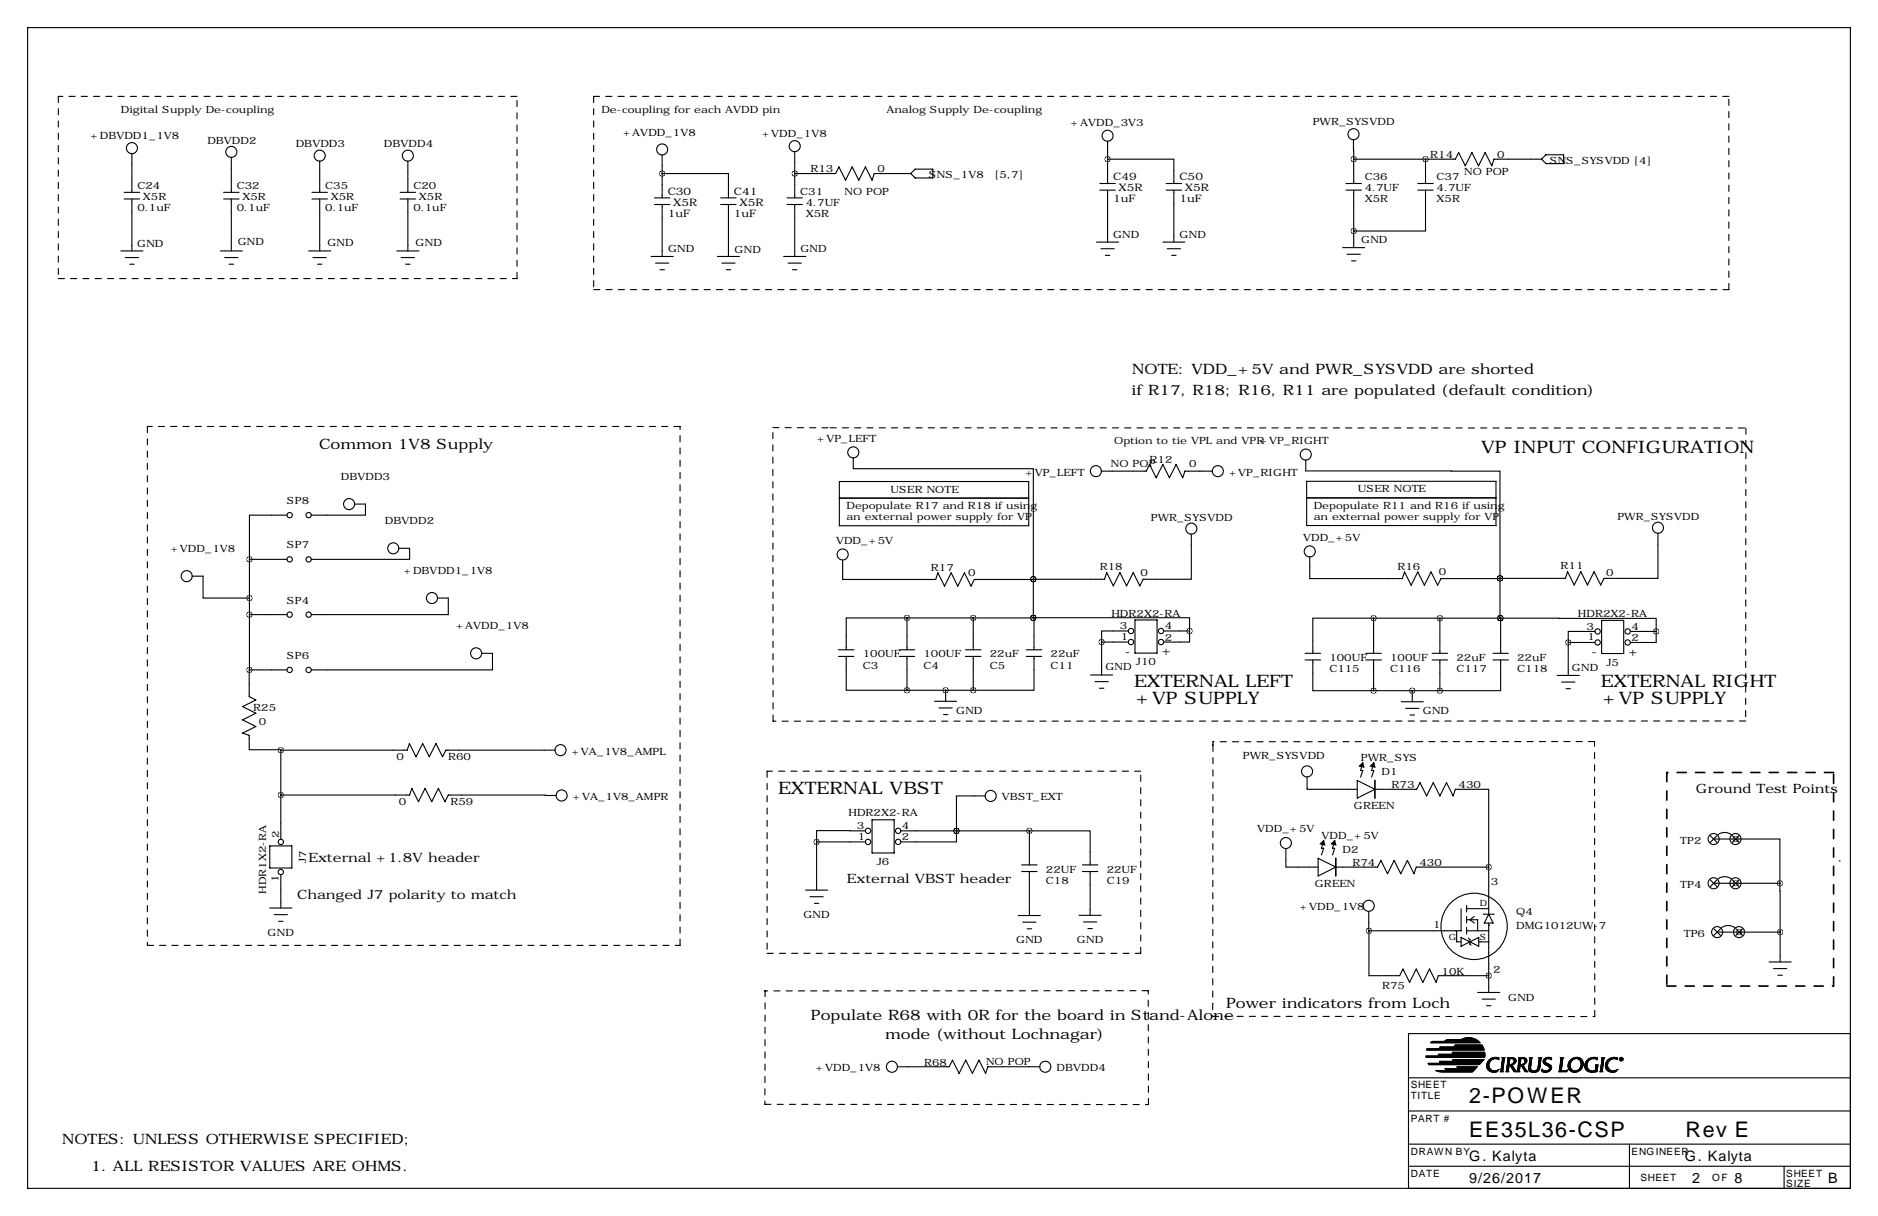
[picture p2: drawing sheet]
<svg xmlns="http://www.w3.org/2000/svg" width="432mm" height="279mm" viewBox="0 0 432 279" stroke-linecap="round" stroke-linejoin="round" font-family="sans-serif">
<g fill="none" stroke="#000" stroke-width=".23">
<path d="M328.9 239.6h11.5M328.9 239.6h11.4M329 239.5h11.3M329 239.5h11.2M329.1 239.4h11.1M329.1 239.4h11M329.2 239.3h10.9M332.1 239.2h7.9M332.2 239.2h7.7M332.3 239.1h7.5M332.4 239h7.3M332.5 239h7.1"/>
<path d="M332.6 238.9h6.9M332.7 238.9h6.7M336 238.8h3.2M336.2 238.7h2.9M336.3 238.7h2.7M336.4 238.6h2.5M336.5 238.6h2.2M336.8 238.5h1.7M337 238.5h1.4M327.9 242.8h13.5M327.9 242.7h13.5M327.9 242.6h13.5"/>
<path d="M327.9 243h13.5M327.9 242.9h13.5M328 241.3h13.3M328 241.2h13.3M328.1 241.1h13.1M328.1 241h13.1M328.1 240.9h13.1M328.3 244.3h12.2M328.4 244.4h12M328.4 244.3h12M328.4 244.4h11.9M328.5 244.7h11.6"/>
<path d="M328.5 244.6h11.7M330 246h8.9M330.1 246h8.7M330.3 246.1h8.5M330.4 246.1h8.3M330.6 246.2h8.1M330.7 246.2h7.9M330.7 242.6h10.7M330.7 242.5h10.7M330.7 242.4h10.7M330.7 242.3h10.7M330.7 242.2h10.7"/>
<path d="M331 243.9h9.8M331 243.8h9.9M331 240.9h10.1M331 240.8h10.1M331 244h9.7M331 240.7h10.1M331.1 244.1h9.5M331.1 244h9.6M331.1 240.7h10M331.1 240.6h10M331.1 244.2h9.4M331.1 244.2h9.5"/>
<path d="M331.1 240.5h9.9M331.3 246.3h7.2M332.2 245.5h7.1M332.2 245.6h7M332.3 245.6h6.9M332.3 245.7h6.8M332.4 245.7h6.7M332.5 245.8h6.6M332.6 245.8h6.4M332.7 245.9h6.2M333.9 242.2h7.5M333.9 242.1h7.5"/>
<path d="M333.9 242h7.5M333.9 241.9h7.5M333.9 241.8h7.5M334 241.8h7.4M334 243.4h7.3M334.1 243.6h7M334.1 243.5h7.1M334.1 243.7h6.9M334.2 243.8h6.7M334.3 240.5h6.7M334.4 240.4h6.5M334.4 240.3h6.5"/>
<path d="M334.5 240.3h6.4M334.5 240.2h6.3M334.6 240.1h6.1M334.9 245.1h4.8M335 245.2h4.6M335.1 245.3h4.4M335.2 245.4h4.2M335.3 245.5h4M340.3 244.5l-11.8 .1M341.1 243.6l-7 .1M341.8 245.2h.6M341.8 245.1h.6"/>
<path d="M341.8 245h.6M341.8 244.9h.5M341.8 244.8h.5M341.8 244.7h.5M341.8 244.6h.5M341.9 245.4h.6M341.9 245.3h.6M341.9 245.3h.5M341.9 244.5h.4M341.9 244.4h.5M341.9 244.3h.5M341.9 245.6h.7"/>
<path d="M341.9 245.5h.7M341.9 245.5h.6M341.9 244.2h.5M342 245.6h.7M342 244.1h.5M342 245.7h.8M342 245.7h.7M342 244h.6M342.1 245.8h.7M342.1 243.9h.5M342.1 245.8l.9 .1M342.1 243.8h.6"/>
<path d="M342.2 245.9h.9M342.2 243.8h.5M342.2 243.7h.5M342.2 246h1M342.3 246h2.1M342.3 243.6h.7M342.4 246.1h2M342.4 243.5h.6M342.4 243.5h.7M342.5 243.4h.7M342.5 246.2h1.8M342.5 244l-.5 .1"/>
<path d="M342.5 243.4h.8M342.6 243.3h.9M342.6 246.2h1.7M342.6 243.3h2M342.7 243.2h1.9M342.9 243.6l-.7 .1M342.9 243.1h1.8M343 246.3h1.1M343.1 243.1h1.6M343.2 246.4h.7M343.2 243h1.4M343.4 243h1"/>
<path d="M343.7 242.9h.3M344 246h.4M344.2 245.9h.3M344.2 243.3h.4M344.4 243.4h.2M344.5 245.8h.1M344.5 243.4h.1M344.6 245.8l-.3 .1M344.6 243.5h.1M344.6 245.7h.1M344.9 246.3h.8M345 246.2h.6"/>
<path d="M345 246.1h.6M345.1 246.1h.5M345.1 246h.4M345.1 245.9h.4M345.1 245.8h.4M345.1 245.8h.5M345.1 245.7h.5M345.1 245.6h.5M345.1 245.5h.5M345.2 245.5h.4M345.2 245.4h.4M345.2 245.3h.4"/>
<path d="M345.2 245.2h.4M345.2 245.1h.4M345.2 245h.5M345.2 244.9h.5M345.2 244.8h.5M345.3 244.7h.4M345.3 244.6h.4M345.3 244.5h.4M345.3 244.4h.4M345.3 244.3h.4M345.3 243h.8M345.3 244.2h.5"/>
<path d="M345.3 244.1h.5M345.3 244h.5M345.3 243.9h.5M345.3 243.1h.7M345.4 243.9h.4M345.4 243.8h.4M345.4 243.7h.4M345.4 243.6h.4M345.4 243.5h.4M345.4 243.2h.5M345.4 243.1h.6M345.4 243.4h.4"/>
<path d="M345.4 243.4h.5M345.4 243.3h.5M346.2 246.3h.8M346.3 246.2h.6M346.3 246.1h.6M346.4 246.1h.5M346.4 246h.5M346.4 245.9h.5M346.4 245.8h.5M346.4 245.7h.5M346.5 245.6h.4M346.5 245.5h.4"/>
<path d="M346.5 245.4h.4M346.5 245.3h.4M346.5 245.2h.4M346.5 245.1h.5M346.5 245h.5M346.5 244.9h.5M346.5 244.8h.5M346.6 244.7h.4M346.6 244.6h.4M346.6 244.5h.4M346.6 244.4h.4M346.6 243h1.4"/>
<path d="M346.6 244.3h.4M346.6 244.2h.5M346.6 244.1h.5M346.6 244h.5M346.6 243.1h1.5M346.7 243.9h.4M346.7 243.8h.4M346.7 243.7h.4M346.7 243.6h.4M346.7 243.2h1.7M346.7 243.1h1.5M346.7 243.5h.5"/>
<path d="M346.7 243.4h.5M346.7 243.3h.5M347.2 244.6h.7M347.2 244.8h.5M347.2 244.7h.5M347.2 244.7h.6M347.3 244.9h.5M347.3 244.8h.4M347.4 245.1h.5M347.4 245h.5M347.4 245.2h.6M347.5 245.3h.5"/>
<path d="M347.5 245.2h.5M347.6 245.4h.5M347.6 245.5h.5M347.7 245.6h.5M347.7 245.5h.5M347.7 244.4h.5M347.7 245.7h.6M347.7 243.3h.7M347.8 245.7h.5M347.8 244.4h.4M347.8 245.8l.6 .1M347.8 245.8h.5"/>
<path d="M347.8 244.3h.5M347.8 243.3h.7M347.9 244.3h.4M347.9 246h.6M347.9 245.9h.6M347.9 244.2h.5M347.9 243.4h.6M348 246h.6M348 244.2h.4M348 243.4h.5M348 246.1h.7M348 246.1h.6"/>
<path d="M348 244.1h.5M348 243.5h.6M348 243.5h.5M348.1 246.2h.6M348.1 243.6h.5M348.1 246.2l1.4 .1M348.1 244.5l-.7 .1M348.1 244h.4M348.1 243.9h.4M348.1 243.9h.5M348.1 243.8h.5M348.1 243.7h.5"/>
<path d="M348.5 244l-.4 .1M348.8 246.2h.6M348.8 246.1h.6M348.9 246.1h.5M348.9 246h.5M348.9 245.9h.5M348.9 245.8h.5M348.9 245.7h.5M348.9 245.6h.5M349 245.6h.4M349 245.5h.5M349 245.4h.5"/>
<path d="M349 245.3h.5M349 245.2h.5M349 245.1h.5M349 245h.5M349 244.9h.5M349 244.8h.5M349.1 244.8h.4M349.1 244.7h.4M349.1 244.7h.5M349.1 244.6h.5M349.1 244.5h.5M349.1 244.4h.5"/>
<path d="M349.1 243h1.4M349.1 244.3h.5M349.1 244.2h.5M349.1 244.1h.5M349.1 244h.5M349.1 243.1h1.5M349.2 243.9h.4M349.2 243.9h.5M349.2 243.8h.5M349.2 243.7h.5M349.2 243.6h.5M349.2 243.2h1.7"/>
<path d="M349.2 243.1h1.5M349.2 243.5h.5M349.2 243.4h.5M349.2 243.3h.5M349.7 244.7h.7M349.7 244.6h.8M349.8 244.8h.4M349.8 244.7h.4M349.8 244.9h.5M349.8 244.8h.5M349.9 245h.5M349.9 244.9h.4"/>
<path d="M349.9 245.1h.5M350 245.2h.5M350 245.1h.5M350 245.3h.5M350.1 245.3h.4M350.1 245.4h.5M350.2 245.5h.5M350.2 245.5h.4M350.2 245.6h.5M350.2 244.4h.5M350.3 245.7h.5M350.3 245.6h.4"/>
<path d="M350.3 243.3h.6M350.3 244.4h.4M350.4 245.8l.5 .1M350.4 245.8h.4M350.4 244.3h.4M350.4 243.3h.6M350.5 246h.5M350.5 245.9h.5M350.5 244.2h.4M350.5 243.4h.5M350.5 246.1h.7M350.5 246.1h.6"/>
<path d="M350.5 246h.6M350.5 244.1h.5M350.5 243.5h.5M350.6 246.2h.6M350.6 244h.4M350.6 243.6h.5M350.6 243.5h.5M350.6 246.2l.8 .1M350.6 244.5l-.7 .1M350.6 243.9h.4M350.6 243.9h.5M350.6 243.8h.5"/>
<path d="M350.6 243.7h.5M351 244l-.4 .1M351.5 245.8h.5M351.5 245.7h.5M351.5 245.6h.5M351.5 245.5h.4M351.5 245.4h.4M351.5 245.3h.4M351.5 245.2h.4M351.5 245.1h.4M351.5 245.9h.7M351.5 245.8l.6 .1"/>
<path d="M351.5 245h.5M351.5 244.9h.5M351.5 244.8h.5M351.5 244.7h.5M351.6 246h.7M351.6 244.7h.4M351.6 244.6h.4M351.6 244.5h.4M351.6 244.4h.4M351.6 244.3h.4M351.6 243h.8M351.6 246.1h2.1"/>
<path d="M351.6 246h.9M351.6 244.2h.4M351.6 244.1h.5M351.6 244h.5M351.6 243.9h.5M351.6 243.8h.5M351.6 243.1h.7M351.7 246.1h2M351.7 243.8h.4M351.7 243.7h.4M351.7 243.6h.4M351.7 243.5h.4"/>
<path d="M351.7 243.2h.5M351.7 243.1h.6M351.7 246.2h1.9M351.7 243.4h.4M351.7 243.4h.5M351.7 243.3h.5M351.8 246.2h1.7M352 246.3h1.3M352.2 246.4h.9M352.9 246h.9M353.1 246h.7M353.2 245.9h.6"/>
<path d="M353.3 245.9h.6M353.4 245.8h.5M353.4 245.7h.6M353.5 245.7h.5M353.5 245.6h.5M353.5 245.5h.5M353.6 245.5h.4M353.6 245.4h.4M353.6 245.3h.5M353.6 245.2h.5M353.6 245.1h.5M353.7 245.1h.4"/>
<path d="M353.7 245h.4M353.7 244.9h.4M353.7 244.8h.4M353.7 244.7h.4M353.7 244.6h.5M353.7 244.5h.5M353.7 244.4h.5M353.7 244.3h.5M353.7 243h.8M353.8 244.2h.4M353.8 244.1h.4M353.8 244h.4"/>
<path d="M353.8 243.9h.4M353.8 243.1h.7M353.8 243.8h.5M353.8 243.7h.5M353.8 243.6h.5M353.8 243.2h.6M353.8 243.1h.6M353.9 243.5h.4M353.9 243.4h.4M353.9 243.3h.4M354.5 245.7h.1M354.5 245.8l.3 .1"/>
<path d="M354.5 245.8h.1M354.5 246.2h1.6M354.5 246.2h1.7M354.5 246.1h1.8M354.5 246h.8M354.5 246h.5M354.5 245.9h.4M354.8 246.3h1.1M354.8 244l.6 .1M354.8 244h.6M354.8 243.9h.5M354.8 243.8h.5"/>
<path d="M354.8 244.2h.8M354.8 244.1h.7M354.8 243.7h.5M354.8 243.6h.5M354.9 244.3h.9M354.9 244.2h.8M354.9 243.5h.5M354.9 244.3h1M354.9 243.4h.6M355 246.4h.7M355 244.4h1M355 243.4h.6"/>
<path d="M355 243.3h.7M355 244.4h1.1M355 243.3h1.8M355.1 244.5l1.1 .1M355.1 243.2h1.7M355.2 244.6h1.1M355.2 243.1h1.6M355.3 244.7h1.1M355.3 243.1h1.5M355.4 244.7h1.1M355.4 243h1.4M355.5 244.8h1"/>
<path d="M355.6 246h.8M355.6 244.8h1M355.6 243h1M355.7 244.9h.9M355.8 246h.7M355.8 244.9h.9M355.9 245.9h.6M355.9 245h.8M355.9 242.9h.4M356 245.1h.7M356.1 245.8h.5M356.1 245.1h.7"/>
<path d="M356.2 245.7h.4M356.2 245.2h.6M356.2 245.7h.5M356.2 245.6h.5M356.2 245.3h.6M356.3 245.5h.4M356.3 245.5h.5M356.3 245.4h.5M356.3 243.3h.5M356.5 243.4h.2M356.6 245.8l-.6 .1M356.6 243.4h.1"/>
<path d="M356.6 243.5h.1M356.7 243.5h.1M358.4 246.2h1.9M358.5 246.1h1.8M358.5 246h1.8M358.5 246h.9M358.5 245.9h.6M358.5 245.8h.5M358.6 245.8h.4M358.6 245.7h.4M358.6 245.7h.5M358.6 245.6h.5"/>
<path d="M358.6 245.5h.5M358.6 245.4h.5M358.6 245.3h.5M358.6 245.2h.5M358.6 245.1h.5M358.6 245h.5M358.7 244.9h.5M358.7 244.8h.5M358.7 244.7h.5M358.7 244.6h.5M358.7 243h.9M358.7 244.5h.5"/>
<path d="M358.7 244.4h.5M358.7 244.3h.5M358.7 244.2h.5M358.7 244.1h.5M358.8 244h.5M358.8 243.9h.5M358.8 243.8h.5M358.8 243.1h.6M358.8 243.1h.7M358.9 243.7h.4M358.9 243.6h.4M358.9 243.5h.4"/>
<path d="M358.9 243.4h.4M358.9 243.3h.5M359.3 244l-.5 .1M359.4 243.2h-.5M359.9 246h.5M360.2 245.9h.2M360.3 246.2l-2 .1M360.3 245.9h.1M360.4 245.8h.1M360.5 245.2h.6M360.5 245.1h.6M360.5 245.1h.5"/>
<path d="M360.5 245h.5M360.5 244.9h.5M360.5 244.8h.5M360.5 244.7h.5M360.5 244.6h.5M360.6 245.4h.6M360.6 245.3h.5M360.6 245.2h.5M360.6 244.4h.5M360.6 244.3h.5M360.6 245.5h.6M360.6 244.2h.5"/>
<path d="M360.7 245.6h.6M360.7 245.6h.5M360.7 244.1h.5M360.7 245.7h.6M360.7 244h.5M360.8 245.8h.6M360.8 243.9h.5M360.8 245.8l.7 .1M360.8 243.8h.5M360.9 245.9h.7M360.9 243.8h.5M360.9 246h.8"/>
<path d="M360.9 243.7h.5M361 246h.9M361 243.6h.6M361.1 246.1h2M361.1 244.5l-.5 .1M361.1 243.5h.5M361.1 246.1h1.9M361.1 243.5h.6M361.2 243.4h.6M361.2 246.2h1.7M361.2 244l-.5 .1M361.2 243.4h.7"/>
<path d="M361.3 246.2h1.6M361.3 243.3h.8M361.4 243.3h1M361.4 243.2h2.1M361.5 246.3h1.1M361.5 243.6l-.6 .1M361.6 243.1h1.8M361.7 246.4h.7M361.7 243.1h1.6M361.8 243h1.3M362 243h1M362.3 246h.9"/>
<path d="M362.3 242.9h.5M362.6 246h.7M362.6 243.3h1M362.7 245.9h.6M362.8 243.3h.8M362.9 245.8h.6M362.9 243.4h.8M363 245.7h.5M363 243.4h.7M363.1 245.7h.5M363.1 243.5h.6M363.1 245.6h.5"/>
<path d="M363.2 245.6h.4M363.2 245.5h.5M363.2 243.5h.6M363.2 243.6l.7 .1M363.2 243.6h.6M363.3 245.3h.5M363.3 243.8h.6M363.3 243.7h.6M363.4 245.2h.5M363.4 243.9h.5M363.4 243.8h.5M363.4 245.8l-.6 .1"/>
<path d="M363.4 245.1h.5M363.4 245h.5M363.4 244h.6M363.4 243.9h.6M363.5 244.9h.5M363.5 244.8h.5M363.5 244.2h.5M363.5 244.1h.5M363.5 244h.5M363.5 244.7h.5M363.5 244.6h.5M363.5 244.5h.5"/>
<path d="M363.5 244.4h.5M363.5 244.3h.5M363.8 245.4h-.5M364.4 245.3h.6M364.4 245.3h.5M364.4 245.2h.5M364.4 245.1h.5M364.4 245h.5M364.4 244.9h.5M364.4 244.8h.5M364.4 244.7h.5M364.4 244.6h.5"/>
<path d="M364.4 245.5h.6M364.4 245.4h.6M364.4 244.4h.5M364.4 244.3h.5M364.5 245.6h.7M364.5 245.5h.6M364.5 244.3h.4M364.5 244.2h.5M364.5 245.7h.7M364.5 244.1h.5M364.6 245.8h.7M364.6 245.7h.7"/>
<path d="M364.6 244h.5M364.6 245.8l.9 .1M364.6 243.9h.6M364.7 243.8h.5M364.7 245.9h.9M364.7 243.8h.6M364.7 243.7h.6M364.8 246h.9M364.8 246h1.2M364.9 246.1h2.3M364.9 243.6h.6M364.9 244.5l-.5 .1"/>
<path d="M364.9 243.5h.7M365 246.1h2.2M365 243.5h.6M365 243.4h.7M365.1 246.2h2.1M365.1 244l-.6 .1M365.1 243.4h.8M365.2 246.2h2M365.2 243.3h.8M365.3 243.3h2M365.4 243.2h1.9M365.4 243.6l-.6 .1"/>
<path d="M365.5 246.3h1.3M365.6 243.1h1.7M365.7 243.1h1.6M365.7 246.4h.8M365.8 243h1.5M366 243h1.2M366.3 246h.9M366.4 242.9h.4M366.7 246h.6M366.8 244.7h.6M366.8 245.9h.5M366.8 245.8h.5"/>
<path d="M366.8 245.7h.5M366.8 243.3h.4M366.9 245.6h.4M366.9 245.5h.4M366.9 245.4h.4M366.9 245.3h.4M366.9 244.8h.5M366.9 245.2h.5M366.9 245.1h.5M366.9 245h.5M366.9 244.9h.5M367 243.4h.2"/>
<path d="M367.1 243.4h.1M367.1 243.5h.1M367.2 243.5h.1M367.8 246.3h.8M367.9 246.2h.6M367.9 246.1h.6M367.9 246h.6M368 246h.5M368 245.9h.5M368 245.8h.5M368 245.7h.5M368 245.6h.5"/>
<path d="M368 245.5h.5M368 245.4h.5M368 245.3h.5M368.1 245.3h.4M368.1 245.2h.4M368.1 245.2h.5M368.1 245.1h.5M368.1 245h.5M368.1 244.9h.5M368.1 244.8h.5M368.1 244.7h.5M368.1 244.6h.5"/>
<path d="M368.1 243h.9M368.2 244.4h.4M368.2 244.4h.5M368.2 244.3h.5M368.2 244.2h.5M368.2 244.1h.5M368.2 244h.5M368.2 243.9h.5M368.2 243.8h.5M368.2 243.7h.5M368.2 243.1h.7M368.3 243.6h.5"/>
<path d="M368.3 243.5h.5M368.3 243.4h.5M368.3 243.3h.5M368.9 243.2h-.6M369.1 245.2h.6M369.1 245.1h.6M369.1 245h.6M369.1 244.9h.5M369.1 244.8h.5M369.1 244.7h.5M369.1 244.6h.5M369.2 245.4h.6"/>
<path d="M369.2 245.3h.6M369.2 245.3h.5M369.2 244.5h.5M369.2 244.4h.5M369.2 244.3h.5M369.2 245.5h.7M369.2 245.5h.6M369.2 244.2h.5M369.3 245.6h.7M369.3 245.6h.6M369.3 244.2h.4M369.3 244.1h.5"/>
<path d="M369.3 245.7h.8M369.3 245.7h.7M369.3 244h.6M369.4 245.8h.7M369.4 243.9h.5M369.4 245.8l.9 .1M369.4 243.8h.6M369.5 245.9h.9M369.5 243.8h.5M369.5 243.7h.6M369.6 246h.9M369.6 246h2.1"/>
<path d="M369.6 243.6h.6M369.7 246.1h2M369.7 243.5h.6M369.7 243.5h.7M369.8 243.4h.7M369.8 246.2h1.8M369.8 243.4h.8M369.9 243.3h.9M369.9 246.2h1.7M370 243.3h1.9M370 243.2h2M370.2 243.6l-.7 .1"/>
<path d="M370.2 246.3h1.1M370.2 243.1h1.8M370.3 243.1h1.7M370.4 246.4h.7M370.5 243h1.4M370.6 243h1.1M370.9 242.9h.4M371.2 246h.6M371.4 245.9h.4M371.4 243.3h.5M371.7 243.4h.2M371.8 245.8h.1"/>
<path d="M371.8 243.4h.1M371.9 245.8l-.3 .1M371.9 243.5h.1M371.9 245.7h.1M372.4 243.5h.1M372.4 243.4h.1M372.4 243.3h.1M372.4 243.6h.1M372.4 243.1h.1M372.5 243.6l.1 .1M372.5 243.2h-.1M372.5 243.1h.1"/>
<path d="M372.5 243h.1M372.6 243.7h.4M372.6 243h.4M372.6 243.8h.3M372.6 243.6h.1M372.6 243.5h.1M372.6 243.4h.1M372.6 243.4h.3M372.6 243.3h.1M372.6 243.1h.3M372.7 242.9h.1M372.8 243.5h.1"/>
<path d="M372.8 243.4h.1M372.8 243.3h.1M372.9 243.5h.1M372.9 243.6h.1M372.9 243.3h.1M372.9 243.2h.1M372.9 243.2h-.3M372.9 243h.1M373 243.7h.1M373 243.1h.1M373.1 243.6h.1M373.1 243.2h.1"/>
<path d="M373.1 243.1h.1M373.1 243.5h.1M373.1 243.4h.1M373.1 243.3h.1"/>
</g>
<g fill="none" stroke="#000" stroke-width=".25">
<path d="M6.3 6.4h419.1v266.6h-419.1zM30.3 35.3v8.9M53.2 36.1v8.1M73.5 37v7.2M93.8 37v7.2M152.2 39.9h15.3v5.6M152.2 35.6v9.9M182.7 34.8v10.7M182.7 39.9h9.4l.8-1.5 1.5 3 1.5-3 1.6 3 1.5-3 1.5 3 .5-1.5h8.4M210.4 38.9h4.1v2h-4.1l-1-1zM254.7 36.6h15.2v5.6M254.7 32.4v9.8"/>
<path d="M311.2 32.1l.1 4.5M311.3 36.6v5.6M311.3 36.6h23.3l.8-1.5 1.5 3 1.5-3 1.6 3 1.5-3 1.5 3 .5-1.5h10.9M327.8 36.6v5.6M354.4 36.6l1-1h4.1v2h-4.1zM27.8 57.7h5.1M28.5 44.2h3.6M28.5 45.7h3.6M28.8 59.2h3.1M30.3 45.7v12M50.6 57.7h5.1M51.4 44.2h3.6"/>
<path d="M51.4 45.7h3.6M51.7 59.2h3M53.2 45.7v12M71 57.7h5M71.7 44.2h3.6M71.7 45.7h3.6M72 59.2h3M73.5 45.7v12M91.2 57.7h5.1M92 44.2h3.6M92 45.7h3.6M92.3 59.2h3"/>
<path d="M93.8 45.7v12M149.7 58.9h5.1M150.5 45.5h3.5M150.5 47h3.5M152.2 47v11.9M164.9 58.9h5.1M165.7 45.5h3.6M165.7 47h3.6M167.5 47v11.9M180.2 58.9h5.1M180.9 45.5h3.6M180.9 47h3.6"/>
<path d="M182.7 47v11.9M252.1 55.6h5.1M252.9 42.2h3.5M252.9 43.7h3.5M253.1 57.2h3.1M254.2 58.7h1M254.7 43.7v11.9M267.4 55.6h5M268.1 42.2h3.6M268.1 43.7h3.6M268.4 57.2h3M269.4 58.7h1"/>
<path d="M269.9 43.7v11.9M308.7 56.9h5.1M309.5 42.2h3.5M309.5 43.7h3.5M309.7 58.4h3.1M310.7 59.9h1.1M311.3 43.7v13.2M326 42.2h3.5M326 43.7h3.5M327.8 43.7v9.4h-16.5M29.8 60.7h1M52.7 60.7h1"/>
<path d="M73 60.7h1M93.3 60.7h1M150.7 60.5h3.1M151.7 62h1.1M166 60.5h3M167 62h1M181.2 60.5h3.1M182.2 62h1M66 118.4h-8.6v10.1M81.5 115.8h2.5v2.6h-12.4M193 110.6h43.5v10.2h-43.5zM193 114.5h43.5"/>
<path d="M196.2 105.2v2.5h41.4v25.4M253.2 108.3h10.4l.7-1.6 1.5 3.1 1.6-3.1 1.5 3.1 1.5-3.1 1.5 3.1 .5-1.5h6.4M300.2 105.7v2.5l44.7 .1v24.6M300.4 110.6h43.6v10.2h-43.6zM300.4 114.4h43.6M44.1 132.4h2.6v5h10.7M57.4 128.5h8.6M57.4 128.5v25.4M91.6 126h2.6v2.5h-22.6M100.5 137.4h2.6v3.8h-31.5M193.8 128.6v4.5h21.3l.5-1.5 1.6 3.1 1.5-3.1 1.5 3.1 1.5-3.1 1.6 3.1 .7-1.6h13.6M237.6 133.1h.1"/>
<path d="M237.6 133.1v8.9M273.9 122.7v10.4h-11.1l-.7 1.5-1.5-3-1.6 3-1.5-3-1.5 3-1.5-3-.6 1.5h-16.3M301.1 127.9v5h21.3l.5-1.5 1.6 3.1 1.5-3.1 1.5 3.1 1.5-3.1 1.6 3.1 .7-1.6h13.6M344.9 132.9v9.1l35.9 .1v3M344.9 132.9h.1M381.2 122.5v10.4h-12.4l-.8 1.5-1.5-3-1.5 3-1.5-3-1.6 3-1.5-3-.5 1.5h-15M57.4 153.9l-.1 6.2 1.5 .7-3 1.6 3 1.5-3 1.5 3 1.5-3 1.6 1.5 .5v3.3l7.3 .1M57.4 141.2h8.6M57.4 153.9h8.6M110.7 150.1h2.5v3.8h-41.6M192.8 149.3h3.5M192.8 150.8h3.5"/>
<path d="M194.6 150.8v7.8h13.9M206.8 149.3h3.5M206.8 150.8h3.5M208.5 142h-13.9v7.3M208.5 142v7.3M208.5 150.8v7.8M208.5 158.6h15.3M208.5 142h29.1M217.4 158.6v2.5M222 149.3h3.6M222 150.8h3.6M223.8 142v7.3"/>
<path d="M223.8 150.8v7.8M236 149.3h3.5M236 150.8h3.5M237.6 141.9h35.9v3.1M237.6 142h.1v7.3M237.7 150.8v7.8h-13.9M250.7 155.1h5.1M251.8 156.6h3M252.8 158.1h1M253.3 147.5h6.1M253.3 147.5v7.6M259.4 145h-6.1v2.5"/>
<path d="M261 142.4h5v7.7h-5zM267.6 145h5.9M273.5 145v2.5h-5.9M300.1 150.1h3.5M300.1 151.6h3.5M301.9 151.6v7.1h13.9M314 150.1h3.6M314 151.6h3.6M315.8 142h-13.9v8.1M315.8 142v8.1M315.8 151.6v7.1M315.8 142h29.2v8.1"/>
<path d="M315.8 158.7h15.3M324.7 158.7v2.5M329.3 150.1h3.5M329.3 151.6h3.5M331.1 142v8.1M331.1 151.6v7.1M343.3 150.1h3.5M343.3 151.6h3.5M345 151.6v7.1h-13.9M358 155.2h5.1M359.1 156.7h3M360.1 158.2h1"/>
<path d="M360.6 147.6h6.1M360.6 147.6v7.6M366.7 145.1h-6.1v2.5M368.2 142.5h5.1v7.7h-5.1zM374.9 145.1h5.9M380.8 145.1v2.5h-5.9M64.6 172.4v20.4M64.6 172.4h29l.5-1.6 1.6 3.1 1.5-3.1 1.5 3.1 1.5-3.1 1.6 3.1 .7-1.5h25.2M214.9 161.1h5.1M215.9 162.7h3M216.9 164.2h1M300.5 178.5v2.9h11.6"/>
<path d="M312.1 179.3l4 2.1-4 2zM313.3 175.3l-.5 1.7h.5l-.5 1.6M315.9 175.3l-.5 1.7h.5l-.5 1.6M322.2 161.2h5.1M323.2 162.8h3M324.2 164.3h1M62 194.4h5.1v5h-5.1zM64.6 182.7h29.6l.5-1.5 1.5 3 1.5-3 1.6 3 1.5-3 1.5 3 .8-1.5 24.8 .1M187.8 193.4h11.2M187.8 193.4v11.1M199 190.9h-11.2v2.5M200.5 188.4h5.1v7.6h-5.1z"/>
<path d="M207.1 190.9h29.6M219.9 190.9v2.5h-12.8M219.9 190.9h.1M226.6 182.9h-6.7v8M234.9 198.7h3.6M236.7 190.9h13.9v7.8M236.7 190.9v7.8M248.9 198.7h3.5M295.7 195v4.2h7.4M303.1 197.2l4 2-4 2.1zM304.3 193.1l-.5 1.8h.5l-.5 1.5M306.9 193.1l-.5 1.8h.5l-.5 1.5"/>
<path d="M307.1 199.2h9.6l.8-1.5 1.5 3.1 1.5-3.1 1.6 3.1 1.5-3.1 1.5 3.1 .5-1.6h16.7M316.1 181.4h9.6l.8-1.6 1.5 3.1 1.5-3.1 1.6 3.1 1.5-3.1 1.5 3.1 .5-1.5h7.7v17.8M342.3 199.2v10.9M393.2 192l1.6 1.5M394 192.8h5.1M394.8 192l-1.6 1.5M395.1 191.7a2.54 2.54 0 0 1 3 .1M398.3 192l1.5 1.5M399.1 192.8h10.1v10.1M399.1 192.8h.1M399.8 192l-1.5 1.5M422.9 197.8h.1"/>
<path d="M62 208.6h5.1M63 210.2h3.1M64.1 211.7h1M64.6 201v7.6M185.2 204.5h5.1M186.2 206h3.1M187.2 207.6h1.1M234.1 210.4h5.1M234.9 200.3h3.6M235.2 211.9h3M236.2 213.4h1M236.7 200.3v10.1"/>
<path d="M248.1 210.3h5.1M248.9 200.3h3.5M249.1 211.8h3.1M250.1 213.4h1.1M250.6 200.3v10M314.7 209.4l.1 4.5M314.8 213.9v10.3h7l.8-1.5 1.5 3 1.5-3 1.6 3 1.5-3 1.5 3 .5-1.5h11.6M334.9 213.9v2.5h1M335.9 208.8v5.1h-21.1M335.9 215.4v2l4.1-2v2zM337.2 213.9h5.1M337.2 211.3h2.6v2.6"/>
<path d="M337.2 208v1.5M337.2 210.6v1.5M337.2 213.1v1.5M337.2 208.8h5.1M337.6 215.5l.4 .4v1l.2 .3M339 210.6l-1 .7 1 .8M340 216.4h2.3M341 210.1h2.6M342.3 212.6h.1M342.3 210.1l1 2h-2zM342.3 212.1v15.9M393.2 202.2l1.6 1.5"/>
<path d="M394 202.9h15.2M394.1 213.4l1.5 1.5M394.8 202.2l-1.6 1.5M394.8 214.2h14.5M395.1 201.9a2.54 2.54 0 0 1 3 0M395.6 213.4l-1.5 1.5M395.9 213.1a2.54 2.54 0 0 1 3 .1M398.3 202.2l1.5 1.5M399.1 202.9h.1M399.1 213.4l1.6 1.5M399.8 202.2l-1.5 1.5M399.9 214.2h.1"/>
<path d="M400.7 213.4l-1.6 1.5M409.2 202.9l.1 11.3M409.3 214.2v6.8M339.8 228h5M340.8 229.6h3M341.8 231.1h1M406.8 221h5M407.8 222.6h3M408.8 224.1h1M425.4 237.5h-101.6v35.5M206.3 245.1h11.9l.8-1.5 1.5 3 1.5-3 1.6 3 1.5-3 1.5 3 .5-1.5h12M323.8 255.3h101.6"/>
<path d="M323.8 247.6h101.6M323.8 268h101.6M323.8 262.9h101.6M374.6 262.9v10.1M410.2 268v5"/>
<circle cx="30.3" cy="34" r="1.27"/>
<circle cx="53.2" cy="34.9" r="1.27"/>
<circle cx="73.5" cy="35.8" r="1.27"/>
<circle cx="93.8" cy="35.8" r="1.27"/>
<circle cx="152.2" cy="34.3" r="1.27"/>
<circle cx="182.7" cy="33.6" r="1.27"/>
<circle cx="254.7" cy="31.2" r="1.27"/>
<circle cx="311.2" cy="30.8" r="1.27"/>
<circle cx="66.6" cy="118.4" r=".61"/>
<circle cx="71" cy="118.4" r=".61"/>
<circle cx="80.3" cy="115.8" r="1.27"/>
<circle cx="196.2" cy="103.9" r="1.27"/>
<circle cx="252" cy="108.3" r="1.27"/>
<circle cx="280" cy="108.3" r="1.27"/>
<circle cx="300.2" cy="104.4" r="1.27"/>
<circle cx="42.9" cy="132.4" r="1.27"/>
<circle cx="66.6" cy="128.5" r=".61"/>
<circle cx="71" cy="128.5" r=".61"/>
<circle cx="90.4" cy="126" r="1.27"/>
<circle cx="99.3" cy="137.4" r="1.27"/>
<circle cx="193.8" cy="127.4" r="1.27"/>
<circle cx="273.9" cy="121.5" r="1.27"/>
<circle cx="301.1" cy="126.7" r="1.27"/>
<circle cx="381.2" cy="121.3" r="1.27"/>
<circle cx="66.6" cy="141.2" r=".61"/>
<circle cx="66.6" cy="153.9" r=".61"/>
<circle cx="71" cy="141.2" r=".61"/>
<circle cx="71" cy="153.9" r=".61"/>
<circle cx="109.5" cy="150.1" r="1.27"/>
<circle cx="260" cy="145" r=".61"/>
<circle cx="260" cy="147.5" r=".61"/>
<circle cx="267" cy="145" r=".61"/>
<circle cx="267" cy="147.5" r=".61"/>
<circle cx="367.3" cy="147.6" r=".61"/>
<circle cx="367.3" cy="145.1" r=".61"/>
<circle cx="374.2" cy="147.6" r=".61"/>
<circle cx="374.2" cy="145.1" r=".61"/>
<circle cx="128.9" cy="172.4" r="1.27"/>
<circle cx="300.5" cy="177.2" r="1.27"/>
<circle cx="64.6" cy="193.4" r=".61"/>
<circle cx="129.1" cy="182.8" r="1.27"/>
<circle cx="199.6" cy="193.4" r=".61"/>
<circle cx="199.6" cy="190.9" r=".61"/>
<circle cx="206.5" cy="193.4" r=".61"/>
<circle cx="206.5" cy="190.9" r=".61"/>
<circle cx="227.8" cy="182.9" r="1.27"/>
<circle cx="295.7" cy="193.7" r="1.27"/>
<circle cx="394" cy="192.8" r="1.27"/>
<circle cx="399" cy="192.8" r="1.27"/>
<circle cx="64.6" cy="200.4" r=".61"/>
<circle cx="314.7" cy="208.1" r="1.27"/>
<circle cx="338.9" cy="212.9" r="7.6"/>
<circle cx="394" cy="202.9" r="1.27"/>
<circle cx="394.8" cy="214.2" r="1.27"/>
<circle cx="399" cy="202.9" r="1.27"/>
<circle cx="399.8" cy="214.2" r="1.27"/>
<circle cx="205.1" cy="245.1" r="1.27"/>
<circle cx="240.3" cy="245.1" r="1.27"/>
</g>
<g fill="none" stroke="#000" stroke-width=".25" stroke-dasharray="1.4 1.4">
<path d="M13.4 22.1v41.9M118.9 22.1h-105.5M136.5 22.1v44.4M397.5 22.1h-261M13.4 64h105.5M118.9 64v-41.9M136.5 66.5h261M397.5 66.5v-44.4M33.9 98v119.2M156.4 98h-122.5M177.7 98.2l14 .1M190.9 98.3h210.5"/>
<path d="M401.4 98.3v67.4M176.4 177.2v41.8M177.7 165.7v-67.5M262.3 177.2h-85.9M278.8 171.2h.1M278.9 171.2l-.1 59.4M278.9 170.4l-.1 .8M366.6 170.4h-87.7M401.4 165.7h-223.7M33.9 217.2h122.5M156.4 217.2v-119.2M176.4 219h85.9"/>
<path d="M262.3 219v-41.8M175.9 227.7h.1M175.9 227.6v26.1M264 227.6l-88.1 .1M278.8 233.5l87.9 .1M278.8 230.6v2.9M366.7 233.6l-.1-63.2M175.9 253.7l88.2 .1M264.1 253.8l-.1-26.2"/>
</g>
<path d="M383.2 177.5v49.1M421.6 177.5h-38.4M383.2 226.6h38.4M421.6 226.6v-49.1" fill="none" stroke="#000" stroke-width=".38" stroke-dasharray="2.1 2.1"/>
<path d="M316.1 179.3v4.1M307.1 197.2v4.1" fill="none" stroke="#000" stroke-width=".38"/>
<path d="M312.6 176l.7-.7 .3 1zM315.1 176l.8-.7 .2 1zM304.3 193.1l.3 1.1-1-.3zM306.9 193.1l.2 1.1-1-.3z" fill="#000" stroke="#000" stroke-width=".25"/>
<path d="M182.7 39.9a.05 .05 0 0 0 .1 0 .05 .05 0 0 0-.1 0zM311.2 53.1a.05 .05 0 0 0 .1 0 .05 .05 0 0 0-.1 0zM57.3 141.2a.05 .05 0 0 0 .1 0 .05 .05 0 0 0-.1 0zM57.3 128.5a.05 .05 0 0 0 .1 0 .05 .05 0 0 0-.1 0zM57.3 137.4a.05 .05 0 0 0 .1 0 .05 .05 0 0 0-.1 0zM152.2 39.9a.05 .05 0 0 0 .1 0 .05 .05 0 0 0-.1 0zM311.2 36.6a.05 .05 0 0 0 .1 0 .05 .05 0 0 0-.1 0zM327.7 36.6a.05 .05 0 0 0 .1 0 .05 .05 0 0 0-.1 0zM254.6 36.6a.05 .05 0 0 0 .1 0 .05 .05 0 0 0-.1 0zM409.2 202.9a.05 .05 0 0 0 .1 0 .05 .05 0 0 0-.1 0zM399 192.8a.05 .05 0 0 0 .1 0 .05 .05 0 0 0-.1 0zM399 202.9a.05 .05 0 0 0 .1 0 .05 .05 0 0 0-.1 0zM64.5 172.4a.05 .05 0 0 0 .1 0 .05 .05 0 0 0-.1 0zM344.8 132.9a.05 .05 0 0 0 .1 0 .05 .05 0 0 0-.1 0zM344.8 142a.05 .05 0 0 0 .1 0 .05 .05 0 0 0-.1 0zM324.7 158.7a.05 .05 0 0 0 .1 0 .05 .05 0 0 0-.1 0zM331 158.7a.05 .05 0 0 0 .1 0 .05 .05 0 0 0-.1 0zM315.8 158.7a.05 .05 0 0 0 .1 0 .05 .05 0 0 0-.1 0zM344.8 132.9a.05 .05 0 0 0 .1 0 .05 .05 0 0 0-.1 0zM360.5 147.6a.05 .05 0 0 0 .1 0 .05 .05 0 0 0-.1 0zM237.5 133.1a.05 .05 0 0 0 .1 0 .05 .05 0 0 0-.1 0zM217.4 158.6a.05 .05 0 0 0 .1 0 .05 .05 0 0 0-.1 0zM223.7 158.6a.05 .05 0 0 0 .1 0 .05 .05 0 0 0-.1 0zM208.5 158.6a.05 .05 0 0 0 .1 0 .05 .05 0 0 0-.1 0zM273.5 145a.05 .05 0 0 0 .1 0 .05 .05 0 0 0-.1 0zM253.2 147.5a.05 .05 0 0 0 .1 0 .05 .05 0 0 0-.1 0zM208.5 142a.05 .05 0 0 0 .1 0 .05 .05 0 0 0-.1 0zM223.7 142a.05 .05 0 0 0 .1 0 .05 .05 0 0 0-.1 0zM237.5 141.9a.05 .05 0 0 0 .1 0 .05 .05 0 0 0-.1 0zM237.5 142a.05 .05 0 0 0 .1 0 .05 .05 0 0 0-.1 0zM345 142a.05 .05 0 0 0 .1 0 .05 .05 0 0 0-.1 0zM331 142a.05 .05 0 0 0 .1 0 .05 .05 0 0 0-.1 0zM315.8 142a.05 .05 0 0 0 .1 0 .05 .05 0 0 0-.1 0zM237.5 133.1a.05 .05 0 0 0 .1 0 .05 .05 0 0 0-.1 0zM409.2 214.2a.05 .05 0 0 0 .1 0 .05 .05 0 0 0-.1 0zM187.7 193.4a.05 .05 0 0 0 .1 0 .05 .05 0 0 0-.1 0zM219.9 190.9a.05 .05 0 0 0 .1 0 .05 .05 0 0 0-.1 0zM219.9 190.9a.05 .05 0 0 0 .1 0 .05 .05 0 0 0-.1 0zM236.6 190.9a.05 .05 0 0 0 .1 0 .05 .05 0 0 0-.1 0zM57.3 153.9a.05 .05 0 0 0 .1 0 .05 .05 0 0 0-.1 0zM64.5 182.7a.05 .05 0 0 0 .1 0 .05 .05 0 0 0-.1 0zM342.2 199.2a.05 .05 0 0 0 .1 0 .05 .05 0 0 0-.1 0zM342.2 224.2a.05 .05 0 0 0 .1 0 .05 .05 0 0 0-.1 0zM314.7 213.9a.05 .05 0 0 0 .1 0 .05 .05 0 0 0-.1 0z" fill="#000" stroke="#000" stroke-width="1.3"/>
<g font-size="4.9">
<text x="337.8" y="253.5">2-POWER</text>
<text x="337.8" y="261.1">EE35L36-CSP</text>
<text x="387.6" y="261.1">Rev E</text>
</g>
<g font-size="4">
<text x="340.6" y="104.1">VP INPUT CONFIGURATION</text>
<text x="260.8" y="157.8">EXTERNAL LEFT</text>
<text x="261.3" y="161.6">+VP SUPPLY</text>
<text x="368" y="157.9">EXTERNAL RIGHT</text>
<text x="368.6" y="161.7">+VP SUPPLY</text>
<text x="178.9" y="182.5">EXTERNAL VBST</text>
</g>
<g font-size="3.3">
<text x="260.3" y="85.9">NOTE: VDD_+5V and PWR_SYSVDD are shorted</text>
<text x="260.2" y="90.7">if R17, R18; R16, R11 are populated (default condition)</text>
<text x="73.4" y="103.2">Common 1V8 Supply</text>
<text x="281.9" y="231.6">Power indicators from Loch</text>
<text x="186.4" y="234.4">Populate R68 with 0R for the board in Stand-Alone</text>
<text x="203.6" y="238.8">mode (without Lochnagar)</text>
<text x="14.3" y="262.8">NOTES: UNLESS OTHERWISE SPECIFIED;</text>
<text x="20.9" y="269">1. ALL RESISTOR VALUES ARE OHMS.</text>
<text x="337.8" y="266.8">G. Kalyta</text>
<text x="387.3" y="266.8">G. Kalyta</text>
<text x="337.8" y="271.9">9/26/2017</text>
<text x="389.1" y="271.9">2</text>
<text x="398.8" y="271.9">8</text>
<text x="420.4" y="271.9">B</text>
</g>
<g font-size="3">
<text x="258.6" y="150.7">-</text>
<text x="267.1" y="150.6">+</text>
<text x="365.9" y="150.8">-</text>
<text x="374.4" y="150.7">+</text>
<text x="389.9" y="182.3">Ground Test Points</text>
<text x="70.9" y="198">External +1.8V header</text>
<text x="194.7" y="202.9">External VBST header</text>
<text x="68.3" y="206.5">Changed J7 polarity to match</text>
</g>
<g font-size="2.4">
<text x="255.9" y="41.4">C49</text>
<text x="271.2" y="41.4">C50</text>
<text x="153.5" y="44.7">C30</text>
<text x="154.8" y="47.3">X5R</text>
<text x="168.8" y="44.7">C41</text>
<text x="170" y="47.3">X5R</text>
<text x="255.9" y="46.5">1uF</text>
<text x="257.2" y="44">X5R</text>
<text x="271.2" y="46.5">1uF</text>
<text x="272.4" y="44">X5R</text>
<text x="153.5" y="49.8">1uF</text>
<text x="168.8" y="49.8">1uF</text>
</g>
<g font-size="2.3">
<text x="27.8" y="25.9">Digital Supply De-coupling</text>
<text x="138.3" y="25.9">De-coupling for each AVDD pin</text>
<text x="203.8" y="26">Analog Supply De-coupling</text>
<text x="246.2" y="29">+AVDD_3V3</text>
<text x="301.8" y="28.6">PWR_SYSVDD</text>
<text x="20.8" y="32">+DBVDD1_1V8</text>
<text x="47.7" y="33.2">DBVDD2</text>
<text x="68" y="33.8">DBVDD3</text>
<text x="88.3" y="33.8">DBVDD4</text>
<text x="143.3" y="31.2">+AVDD_1V8</text>
<text x="175.2" y="31.5">+VDD_1V8</text>
<text x="186.3" y="39.6">R13</text>
<text x="201.8" y="39.6">0</text>
<text x="213.6" y="40.9">SNS_1V8</text>
<text x="228.7" y="40.9">[5,7]</text>
<text x="313.8" y="41.4">C36</text>
<text x="328.8" y="36.3">R14</text>
<text x="330.3" y="41.4">C37</text>
<text x="336.7" y="40.1">NO POP</text>
<text x="344.3" y="36.3">0</text>
<text x="356.3" y="37.6">SNS_SYSVDD [4]</text>
<text x="31.6" y="43.4">C24</text>
<text x="32.9" y="46">X5R</text>
<text x="54.5" y="43.4">C32</text>
<text x="55.7" y="46">X5R</text>
<text x="74.8" y="43.4">C35</text>
<text x="76" y="46">X5R</text>
<text x="95" y="43.4">C20</text>
<text x="96.3" y="46">X5R</text>
<text x="184" y="44.7">C31</text>
<text x="185.3" y="47.2">4.7UF</text>
<text x="194.2" y="44.7">NO POP</text>
<text x="313.8" y="43.9">4.7UF</text>
<text x="313.8" y="46.5">X5R</text>
<text x="330.3" y="43.9">4.7UF</text>
<text x="330.3" y="46.5">X5R</text>
<text x="31.6" y="48.5">0.1uF</text>
<text x="54.5" y="48.5">0.1uF</text>
<text x="74.8" y="48.5">0.1uF</text>
<text x="95" y="48.5">0.1uF</text>
<text x="185.3" y="49.8">X5R</text>
<text x="31.5" y="56.6">GND</text>
<text x="54.7" y="56.3">GND</text>
<text x="75.3" y="56.5">GND</text>
<text x="95.6" y="56.5">GND</text>
<text x="153.6" y="58">GND</text>
<text x="168.9" y="58.2">GND</text>
<text x="184" y="58">GND</text>
<text x="255.9" y="54.6">GND</text>
<text x="271.2" y="54.8">GND</text>
<text x="313" y="55.9">GND</text>
<text x="187.9" y="101.6">+VP_LEFT</text>
<text x="255.4" y="107.4">NO POP</text>
<text x="256.2" y="102">Option to tie VPL and VPR+VP_RIGHT</text>
<text x="264.3" y="106.3">R12</text>
<text x="273.5" y="107.4">0</text>
<text x="78.4" y="110.2">DBVDD3</text>
<text x="204.8" y="113.2">USER NOTE</text>
<text x="235.8" y="109.3">+VP_LEFT</text>
<text x="282.6" y="109.3">+VP_RIGHT</text>
<text x="312.2" y="113.1">USER NOTE</text>
<text x="66" y="115.8">SP8</text>
<text x="194.6" y="117">Depopulate R17 and R18 if using</text>
<text x="194.6" y="119.5">an external power supply for VP</text>
<text x="264.6" y="119.8">PWR_SYSVDD</text>
<text x="302.1" y="116.9">Depopulate R11 and R16 if using</text>
<text x="302.1" y="119.5">an external power supply for VP</text>
<text x="371.9" y="119.6">PWR_SYSVDD</text>
<text x="66" y="126">SP7</text>
<text x="88.5" y="120.4">DBVDD2</text>
<text x="192.2" y="125.1">VDD_+5V</text>
<text x="299.6" y="124.3">VDD_+5V</text>
<text x="39.2" y="126.8">+VDD_1V8</text>
<text x="92.9" y="131.8">+DBVDD1_1V8</text>
<text x="214" y="131.1">R17</text>
<text x="252.8" y="131">R18</text>
<text x="321.3" y="130.9">R16</text>
<text x="358.8" y="130.8">R11</text>
<text x="222.6" y="132.3">0</text>
<text x="262.2" y="132.3">0</text>
<text x="330.8" y="132.1">0</text>
<text x="369.3" y="132.4">0</text>
<text x="66" y="138.7">SP4</text>
<text x="255.5" y="141.7">HDR2X2-RA</text>
<text x="362.8" y="141.8">HDR2X2-RA</text>
<text x="104.9" y="144.5">+AVDD_1V8</text>
<text x="257.5" y="144.6">3</text>
<text x="257.7" y="147">1</text>
<text x="267.8" y="147.2">2</text>
<text x="267.8" y="144.6">4</text>
<text x="364.8" y="144.7">3</text>
<text x="365" y="147.1">1</text>
<text x="375.1" y="147.3">2</text>
<text x="375.1" y="144.7">4</text>
<text x="66" y="151.4">SP6</text>
<text x="198.4" y="153.6">C3</text>
<text x="198.4" y="151.1">100UF</text>
<text x="212.3" y="153.6">C4</text>
<text x="212.3" y="151.1">100UF</text>
<text x="227.6" y="153.6">C5</text>
<text x="227.6" y="151.1">22uF</text>
<text x="241.6" y="153.6">C11</text>
<text x="241.6" y="151.1">22uF</text>
<text x="254.2" y="154">GND</text>
<text x="261.2" y="152.8">J10</text>
<text x="305.7" y="154.4">C115</text>
<text x="305.7" y="151.9">100UF</text>
<text x="319.6" y="154.4">C116</text>
<text x="319.6" y="151.9">100UF</text>
<text x="334.9" y="154.4">C117</text>
<text x="334.9" y="151.9">22uF</text>
<text x="348.8" y="154.4">C118</text>
<text x="348.8" y="151.9">22uF</text>
<text x="361.4" y="154.1">GND</text>
<text x="369.3" y="152.9">J5</text>
<text x="58.2" y="163.5">R25</text>
<text x="59.5" y="166.7">0</text>
<text x="219.9" y="164">GND</text>
<text x="327.2" y="164.1">GND</text>
<text x="131.5" y="173.4">+VA_1V8_AMPL</text>
<text x="91.1" y="174.6">0</text>
<text x="103" y="174.6">R60</text>
<text x="285.8" y="174.5">PWR_SYSVDD</text>
<text x="312.9" y="174.9">PWR_SYS</text>
<text x="317.7" y="178.1">D1</text>
<text x="91.7" y="184.9">0</text>
<text x="103.6" y="184.9">R59</text>
<text x="131.7" y="183.8">+VA_1V8_AMPR</text>
<text x="230.4" y="183.9">VBST_EXT</text>
<text x="311.3" y="185.9">GREEN</text>
<text x="320" y="181.1">R73</text>
<text x="335.4" y="181.1">430</text>
<text x="195.1" y="187.6">HDR2X2-RA</text>
<text x="197" y="190.6">3</text>
<text x="207.4" y="190.6">4</text>
<text x="289.1" y="191.2">VDD_+5V</text>
<text x="64.2" y="192.6" transform="rotate(-90 64.2 192.6)">2</text>
<text x="197.3" y="192.9">1</text>
<text x="207.4" y="193.1">2</text>
<text x="303.9" y="192.8">VDD_+5V</text>
<text x="308.7" y="195.9">D2</text>
<text x="386.3" y="194">TP2</text>
<text x="64.1" y="202.7" transform="rotate(-90 64.1 202.7)">1</text>
<text x="70.4" y="198.4" transform="rotate(-90 70.4 198.4)">J7</text>
<text x="201.6" y="198.8">J6</text>
<text x="240.5" y="203">C18</text>
<text x="240.5" y="200.5">22UF</text>
<text x="254.5" y="203">C19</text>
<text x="254.5" y="200.5">22UF</text>
<text x="302.3" y="203.8">GREEN</text>
<text x="311" y="199">R74</text>
<text x="326.4" y="199">430</text>
<text x="342.8" y="203.5">3</text>
<text x="61.2" y="205.4" transform="rotate(-90 61.2 205.4)">HDR1X2-RA</text>
<text x="298.9" y="209.2">+VDD_1V8</text>
<text x="386.3" y="204.1">TP4</text>
<text x="61.5" y="215">GND</text>
<text x="184.7" y="210.9">GND</text>
<text x="329.6" y="213.3">1</text>
<text x="348.6" y="210.3">Q4</text>
<text x="348.6" y="213.4">DMG1012UW-7</text>
<text x="387.1" y="215.3">TP6</text>
<text x="233.6" y="216.7">GND</text>
<text x="247.6" y="216.7">GND</text>
<text x="317.8" y="227.2">R75</text>
<text x="331.5" y="223.9">10K</text>
<text x="343.3" y="223.5">2</text>
<text x="346.8" y="230.1">GND</text>
<text x="212.5" y="244.9">R68</text>
<text x="226.7" y="244.6">NO POP</text>
<text x="187.6" y="246.1">+VDD_1V8</text>
<text x="242.9" y="246.1">DBVDD4</text>
<text x="324.4" y="250.1">SHEET</text>
<text x="324.4" y="257.7">PART #</text>
<text x="324.4" y="252.6">TITLE</text>
<text x="324.4" y="265.3">DRAWN BY</text>
<text x="375.2" y="265.3">ENGINEER</text>
<text x="324.4" y="270.4">DATE</text>
<text x="377.2" y="271.5">SHEET</text>
<text x="393.7" y="271.5">OF</text>
<text x="410.7" y="270.4">SHEET</text>
<text x="410.7" y="272.7">SIZE</text>
</g>
<g font-size="2">
<text x="340.3" y="208.3">D</text>
<text x="333.1" y="215.9">G</text>
<text x="340.3" y="215.9">S</text>
</g>
</svg>
